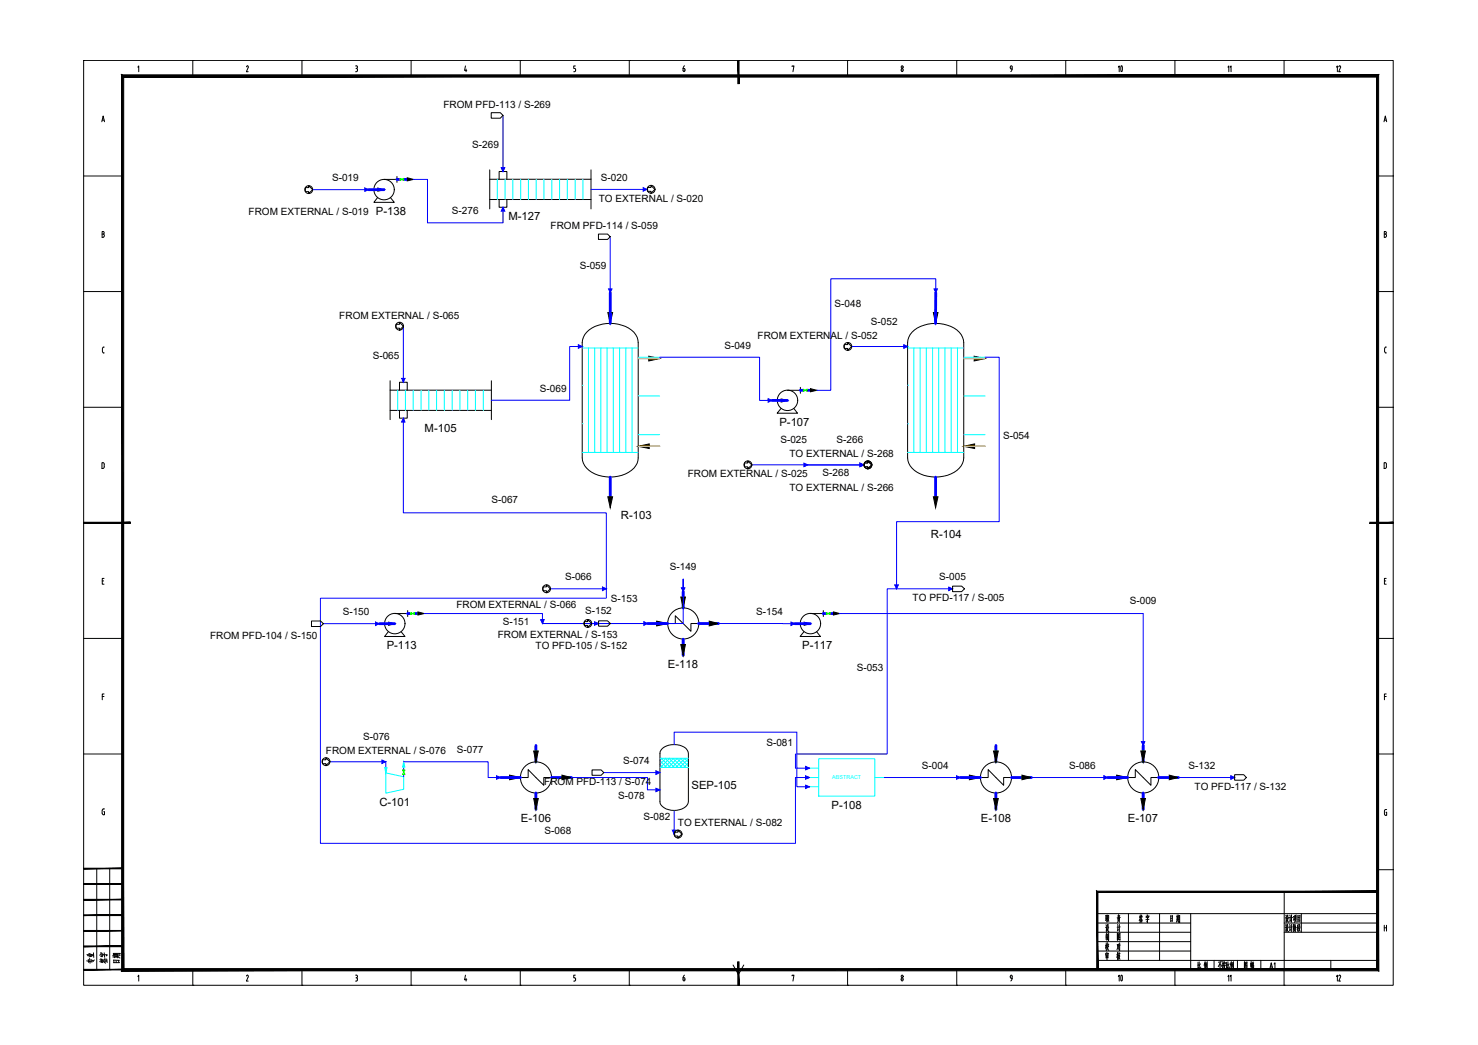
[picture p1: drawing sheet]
<svg xmlns="http://www.w3.org/2000/svg" width="420mm" height="297mm" viewBox="0 0 420 297" stroke-linecap="round" stroke-linejoin="round" font-family="sans-serif">
<g fill="none" stroke="#000" stroke-width=".28">
<path d="M23.8 17.2h372.3v262.9h-372.3zM39.2 19.1l.2-.4v1.7M54.8 17.2h.1M54.8 17.2v4.4M70.3 18.7l.3 .2v.3M70.3 18.7l-.2 .3M70.5 19.3l-.5 1.1h.6M85.8 17.2h.1M85.8 17.2v4.4M101.1 18.7h.2M101.2 19.5h.3l.1 .3M101.4 18.7l.2 .4-.2 .3"/>
<path d="M101.6 19.8v.2M101.6 20l-.2 .3M116.9 17.2h.1M116.9 17.2v4.4M132.3 18.7l-.2 1.3h.6M132.5 19.6v.8M147.9 17.2h.1M147.9 17.2v4.4M163.4 19.5l.2 .3M163.6 18.7h-.5v.8h.3M163.6 19.8v.2M163.6 20l-.2 .3"/>
<path d="M178.9 17.2h.1M178.9 17.2v4.4M194.2 20l.2 .3 .3-.3M194.6 18.7l-.4 .7M194.7 19.8v.2M194.7 19.8l-.1-.3h-.4v.5M209.9 17.2h.1M225.2 18.9v-.2h.5l-.3 1.7M240.9 17.2h.1M240.9 17.2v4.4M256.2 20l.3 .3 .2-.3M256.7 19.8v.2"/>
<path d="M256.7 19.8l-.2-.3-.3 .5M272 17.2h.1M272 17.2v4.4M287.4 18.7l.3 .2v.7h-.3l-.2-.3zM287.7 19.6l-.4 .7M303 17.2h.1M303 17.2v4.4M334 17.2h.1M334 17.2v4.4M365 17.2h.1M365 17.2v4.4M28.9 34.6l.4-1.6 .4 1.6"/>
<path d="M29.1 34.1h.5M101.1 20.4h.2M163.1 20.4h.3M393.4 34.6l.4-1.6 .4 1.6M393.6 34.1h.5M23.8 50h11.1M391.6 50h4.5M396.1 50h.1M29 65.8l.6 .2v.4l-.3 .1 .4 .5-.2 .4-.5 .1zM29 66.5h.3M393.5 66.5h.3M393.8 65.8h-.3v1.7h.3"/>
<path d="M393.8 65.8l.3 .4-.3 .3 .4 .5-.4 .4M23.8 82.9h11.1M29.6 98.7h-.3l-.2 .4 .1 1 .4 .2M391.6 82.9h4.5M393.6 99.1v.8M393.6 99.9l.3 .4M393.9 98.7h.2M393.9 98.7l-.3 .4M396.1 82.9h.1M23.8 115.8h11.1M391.6 115.8h4.5M393.9 100.3h.2"/>
<path d="M396.1 115.8h.1M29.6 132v.7M29.7 132.6l-.4 .5M29.7 132l-.2-.4-.5-.1v1.7h.3M394.1 132v.7M394.2 132.6l-.4 .5M394.2 132l-.2-.4-.5-.1v1.7h.3M396.1 148.6h.1M29.1 165.1h.3M29.6 164.4h-.5v1.7h.5M393.6 165.1h.3M394.1 164.4h-.5v1.7h.5"/>
<path d="M23.8 181.5h11.1M29.1 198h.5M29.6 197.3h-.5v1.6M391.6 181.5h4.5M393.6 198h.5M394.1 197.3h-.5v1.6M396.1 181.5h.1M23.8 214.3h11.1M391.6 214.3h4.5M396.1 214.3h.1M29 230.4v.8M29.5 230.7h.2v.9l-.5-.1-.1-.4"/>
<path d="M29.7 229.9l-.5 .1-.1 .4M394.2 230.1l-.5 .1-.1 .4v.9l.6 .3v-.9h-.2M27.5 246.9v28.7M31.2 246.9v28.7M311.9 259.7h79.7M320.8 259.7v13.3M326.1 260l.1 .3M329.6 259.7v13.3M338.5 259.7v15.9M365.1 253.5v22.1M369.9 259.7v5.3M391.6 247.2h4.5"/>
<path d="M396.1 247.2h.1M39.2 277.6l.2-.4v1.7M54.8 275.6v4.5M70.3 277.2l.3 .2v.3M70.3 277.2l-.2 .2M70.5 277.8l-.5 1.1h.6M85.8 275.6v4.5M101.1 277.2l.5 .2v.3l-.2 .2M101.1 278.9h.2M101.2 277.9l.3 .1 .1 .3M101.6 278.3v.2M101.6 278.5l-.2 .3"/>
<path d="M116.9 275.6v4.5M132.3 277.2l-.2 1.3h.6M132.5 278.1v.8M147.9 275.6v4.5M163.1 278.9h.3M163.4 277.9l.2 .4M163.6 277.2h-.5v.7h.3M163.6 278.3v.2M163.6 278.5l-.2 .3M178.9 275.6v4.5M194.2 278.5l.2 .3 .3-.3M194.4 277.9h-.2v.6"/>
<path d="M194.5 277.9l.2 .4M194.6 277.2l-.4 .7M194.7 278.3v.2M208.4 274.3l1.5 2.7 1.5-2.7M225.2 277.4v-.2h.5l-.3 1.7M240.9 275.6v4.5M256.2 278.5l.3 .3 .2-.3M256.7 278.3v.2M256.7 278.3l-.2-.4-.3 .6M272 275.6v4.5M287.2 277.6l.2 .4 .3 .1v-.5M287.2 277.5l.3-.3 .3 .3"/>
<path d="M287.7 278.1l-.4 .7M303 275.6v4.5M311.9 273h79.7M311.9 262.4h26.6M311.9 265h26.6M311.9 267.7h26.6M311.9 270.3h26.6M324.1 261.6v.3M324.2 260l-.2 .9M324.2 260.5v.3M324.3 261.5v.4M324.3 260.8l.5 .8"/>
<path d="M324.3 260.7l-.5 1M324.3 260.4l-.3 .1M324.5 261.3h-.4M324.5 260.1l-.1 .6M324.5 261.5l-.1 .6M324.6 260.5v.3M324.7 262l-.7 .2M324.8 260.4l-.3 .1M325.9 260.3l-.1 .5M326.2 261v1.2l-.2-.3M326.4 260.8h-.4M326.4 260.7l-.2 .4"/>
<path d="M326.6 260.4l-.7 .1M326.6 260.3l-.1 .5M326.6 261.3l-.9 .1M332.8 260.3v1.7M333.1 261l-.3 .1M333.2 261.7l-.4 .1M333.3 260.3l-.5 .1M333.3 260.3l-.1 1.6M334 275.6v4.5M334.6 260.1v1.3M334.6 261.6l-.2 .5M334.8 261.6l.1 .3"/>
<path d="M334.8 260.8h-.2M334.8 261.1h-.2M334.9 260v1.4M335 260.4l-.5 .1M335 261.4l-.5 .1M335.1 260.2l-.1 2M335.3 260.7l-.2 .1M335.3 261.2l-.2 .1M335.4 260.2v2l-.2-.2M335.4 260.3h-.3M340.6 273.5v1.7M340.8 274.2l-.2 .2"/>
<path d="M340.9 274.9l-.4 .5M340.9 273.4v1.8l.2 .2h.2v-.5M341.2 274l-.3 .6M342.5 273.8v1.7M342.6 273.3l-.3 1.1M342.6 274.4l.2 .3M342.8 273.7l-.3 .9M342.9 274.1l-.3 1.2M342.9 274.1h-.2M342.9 273.6l-.3 .2M343 273.9v1M343.2 273.3v2.1l-.2-.3"/>
<path d="M345.1 273v2.6M346.8 273.9v1.5M346.9 273.4l-.6 1.4M347 274.1l.3 .6M347.2 273.4l-.8 .1M347.6 273.2v2.2l-.1-.2M347.7 274.3l-.2 .3M347.8 273.9l-.3 .1M347.8 273.6v.5M348 273.9l-.1 .9 .4 .6M348 273.3l.1 .3M348.2 274.4l-.4 1.1"/>
<path d="M348.3 273.7l-.5 .1M348.3 273.6v.4M348.4 274.4l-.6 .1M348.7 273.5v1.7M349 274.2l-.3 .1M349.1 273.4v1.8l.1 .1h.2v-.5M349.4 274l-.3 .6M350 273.7v1.7M350 273.3l-.3 1M350.1 274.4l.1 .3M350.2 273.7l-.2 .9M350.3 274.1h-.2"/>
<path d="M350.3 274l-.2 1.3M350.4 273.6l-.4 .1M350.5 273.9v.9M350.6 273.3v2.1l-.1-.3M351.8 273v2.6M353.8 275.3h.7M353.8 273.4v2M354.1 274.1l.4 .5M354.1 274.9l.1 .2M354.1 274.6l.1 .2M354.1 273.7l-.2 .6M354.3 273.9l-.2 .1"/>
<path d="M354.3 273.8l-.5 .9M354.5 273.4v2M354.5 273.5l-.7 .1M355.5 273.8v.9M355.7 273.3v2.1M355.8 273.8v.8M355.8 273.9l-.3 .1M355.9 274.4v1M356 273.8v.6M356.1 274.5v.8M356.3 273.8v.4h-.3M356.3 273.8h-.3"/>
<path d="M356.3 274.9h-.3M356.3 275.3l-.4 .1M356.4 274.5h-.5M356.4 274.4l-.1 1M356.4 273.5h-.5M365 275.6v4.5M365.1 262.4h26.5M365.1 265h26.5M365.4 262.8l.2 .4M365.5 260.2l.2 .3M365.6 263.6h-.3M365.6 263.4v1"/>
<path d="M365.6 260.8l-.2 .1M365.6 260.8v1M365.7 264.2l-.2 .5M365.8 263.9l.3 .9h.2M365.8 261.5l-.3 .5M365.8 261.3l.5 .8M365.8 263.2l-.1 .6M365.8 262.9l.2-.1v.6l.3 .2M365.8 262.8v.4M365.9 260.1l-.2 1M366.1 260.1v.7h.2M366.1 260.2l-.2 .1"/>
<path d="M366.1 263.7l-.4 .1M366.1 263.6l-.5 1.2M366.2 261l-.5 1.2M366.2 261.1h-.4M366.6 262.8l.2 .4M366.7 260.1l.1 .4M366.7 263.5l-.2 .1M366.7 263.4v1.1M366.8 260.8h-.3M366.8 260.7l-.1 1.2M366.8 264.1l-.2 .5M366.9 261.5l-.2 .4"/>
<path d="M367.1 262.7v2.1M367.1 260v2.2M367.4 263.5l-.6 .1M367.4 260.8l-.5 .1M367.7 262.7v2.1M367.8 260.5v.9M367.8 262.9h-.1M367.9 262.8l-.1 1.4-.1-.3M367.9 260.5h-.2M368 261.3l-.3 .3M368.1 263.6l-.3 1.2M368.1 260.5v1.1"/>
<path d="M368.1 262.9l.4 .8M368.2 262.7l-.3 1M368.2 263.5v1.4M368.3 260.8l-.4 1.4M368.3 260.2l-.1 .4M368.3 261.6l.2 .5M368.5 260.6l-.4 .1M368.5 260.5v1.1M368.6 260.1l-.6 .2M368.9 262.9v1.8M369 260.2v1.8M369 263.6l-.1 .1"/>
<path d="M369 263.3h-.1M369.1 263.9l-.4 .3M369.1 262.8l-.2 .3M369.2 263.9l.4 .8M369.2 263.8l.3-.1-.5 1.1M369.3 262.8l-.1 .9M369.4 261.2l-.4 .1M369.4 260.8h-.4M369.5 262.8l.1 .7M369.5 262.9h-.2M369.5 261.7l-.5 .1M369.6 260.3l-.6 .1"/>
<path d="M369.6 260.2l-.1 1.8M378.3 273v2.6M393.5 263v1.7M393.5 263.7h.7M394.2 263v1.7M54.8 280.1h.1M85.8 280.1h.1M116.9 280.1h.1M147.9 280.1h.1M178.9 280.1h.1M209.9 280.1h.1M240.9 280.1h.1"/>
<path d="M272 280.1h.1M303 280.1h.1M334 280.1h.1M365 280.1h.1"/>
<circle cx="256.4" cy="19.1" r=".32"/>
<circle cx="256.4" cy="277.5" r=".32"/>
</g>
<g fill="#000" stroke="#000" stroke-width=".28">
<path d="M209.7 17.2l.4 6.6v-6.6zM209.7 17.2l.4 6.6h-.4z"/>
<path d="M34.6 21.3l.6 254v-253.4zM34.6 21.3l.6 254-.6 .7zM35.2 275.3l-.6 .7 356.7-.7zM34.6 276l356.7-.7 .6 .7zM391.3 21.9v253.4l.6 .7zM391.9 21.3v254.7l-.6-254.1zM35.2 21.9h356.1l.6-.6zM34.6 21.3h357.3l-356.7 .6z"/>
<path d="M23.8 148.4v.4l13.3-.4zM23.8 148.8l13.3-.4v.4z"/>
<path d="M389.4 148.8h6.7v-.4zM389.4 148.4h6.7l-6.7 .4z"/>
<path d="M23.8 255.8h11.1v-.2zM23.8 255.6h11.1l-11.1 .2z"/>
<path d="M23.8 251.4h11.1v-.2zM23.8 251.2h11.1l-11.1 .2z"/>
<path d="M23.8 247h11.1v-.2zM23.8 246.8h11.1l-11.1 .2z"/>
<path d="M312.1 253.7h79.5v-.4zM311.8 253.3h79.8l-79.5 .4zM311.8 253.3l.3 22.3v-21.9zM311.8 253.3l.3 22.3h-.3z"/>
<path d="M23.8 275.7h11.1v-.2zM23.8 275.5h11.1l-11.1 .2z"/>
<path d="M23.8 269.1h11.1v-.2zM23.8 268.9h11.1l-11.1 .2z"/>
<path d="M23.8 264.7h11.1v-.2zM23.8 264.5h11.1l-11.1 .2z"/>
<path d="M23.8 260.3h11.1v-.3zM23.8 260h11.1l-11.1 .3z"/>
<path d="M209.7 273.4v6.7h.4zM209.7 273.4h.4v6.7z"/>
</g>
<g fill="none" stroke="#000" stroke-width=".28">
<path d="M107.3 56.2l-1 1.3h5.8l-1.1-1.3M109.2 51h3.6M112.8 50.2v1.6M139.2 56.7h28.8M139.2 48.3v11.1M139.2 51h28.8M141.9 51v-2.2h2.2v2.2M141.9 56.7v2.2h2.2v-2.2M168 48.3v11.1M166.8 94.4a10.3 10.3 0 0 1 13.4 0 4.3 4.3 0 0 1 1.2 3v32.8a5.7 5.7 0 0 1-4.6 4.9 9.9 9.9 0 0 1-10.6-2.7l-.6-1.5-.1-.7v-32.8a4.6 4.6 0 0 1 1.3-3zM259.3 94.4a10.3 10.3 0 0 1 13.4 0 4.6 4.6 0 0 1 1.3 3v32.8a5.8 5.8 0 0 1-4.7 4.9 10 10 0 0 1-10.6-2.7l-.6-1.5-.1-.7v-32.8a4.6 4.6 0 0 1 1.3-3zM110.9 116.7h28.8"/>
<path d="M110.9 108.2v11.1M110.9 110.9h28.8M113.6 110.9v-2.2h2.2v2.2M113.6 116.7v2.2h2.2v-2.2M139.7 108.2v11.1M222 116.1l-1.1 1.4h5.8l-1-1.4M223.8 110.9h3.7M227.5 110.1v1.7M110.4 179.6l-1.1 1.3h5.8l-1.1-1.3M112.2 174.4h3.7M115.9 173.6v1.6M189.8 177.2h2.2v-2.2l4.4 4.4v-2.2h2.2"/>
<path d="M228.5 179.6l-1.1 1.3h5.8l-1.1-1.3M230.4 174.4h3.6M234 173.6v1.6M188.3 212.8a5.4 5.4 0 0 1 7.1 .4l.3 1v13.6a3.6 3.6 0 0 1-4.1 2.6 3.6 3.6 0 0 1-4-2.6v-13.6v-.5zM147.9 221h2.2v-2.2l4.5 4.4v-2.2h2.2M278.7 221h2.2v-2.2l4.4 4.4v-2.2h2.3M320.5 221h2.2v-2.2l4.5 4.4v-2.2h2.2"/>
<circle cx="109.2" cy="53.9" r="2.9"/>
<circle cx="223.9" cy="113.8" r="2.9"/>
<circle cx="112.2" cy="177.3" r="2.9"/>
<circle cx="194.2" cy="177.2" r="4.4"/>
<circle cx="230.4" cy="177.3" r="2.9"/>
<circle cx="152.4" cy="221" r="4.4"/>
<circle cx="283.1" cy="221" r="4.4"/>
<circle cx="325" cy="221" r="4.4"/>
</g>
<g fill="none" stroke="#00f" stroke-width=".8">
<path d="M104.8 53.9h4.4M112.8 51h.9M114.8 51h1M173.5 83.2v8.7M266 83.2v8.7M219.5 113.8h4.3M227.5 110.9h.9M229.4 110.9h1M173.5 135.6v5.6M266 135.6v5.6M107.9 177.3h4.3M115.9 174.4h.9"/>
<path d="M117.8 174.4h1M184.1 177.2h5.7M194.2 168.2v4.6M198.6 177.2h5.7M226 177.3h4.4M234 174.4h.9M236 174.4h.9M194.2 181.7v4.6M152.3 211.9v4.7M283.1 211.9v4.7M325 211.9v4.7M142.3 221h5.6"/>
<path d="M152.3 225.4v4.7M156.8 221h5.6M273 221h5.7M283.1 225.4v4.7M287.6 221h5.6M314.9 221h5.6M325 225.4v4.7M329.4 221h5.6"/>
</g>
<path d="M113.7 50.7v.6l1.1-.6v.6zM114.2 51h.1M228.4 110.6v.6l1-.6v.6zM228.9 110.9h.1M116.8 174.1v.6l1-.6v.6zM117.3 174.4h.1M234.9 174.1v.6l1.1-.6v.6zM235.4 174.4h.1" fill="none" stroke="#0f0" stroke-width=".28"/>
<g fill="#000" stroke="#000" stroke-width=".28">
<path d="M107.4 53.5l1.8 .4-1.8 .4zM115.8 50.5l1.7 .5-1.7 .4zM172.8 88.8h1.3l-.6 3.1zM265.3 88.8h1.3l-.6 3.1zM184.4 101.2l3.1 .7-3.1 .7zM222.1 113.4l1.7 .4-1.7 .5zM230.4 110.5l1.8 .4-1.8 .5zM276.9 101.2l3.1 .7-3.1 .7zM181.4 126.9l3.2-.7v1.3zM274 126.9l3.1-.7v1.3zM172.8 141.2h1.3l-.6 3.1zM265.3 141.2h1.3l-.6 3.1z"/>
<path d="M110.5 176.9l1.7 .4-1.7 .4zM118.8 173.9l1.8 .5-1.8 .4zM186.7 176.6l3.1 .6-3.1 .7zM193.5 169.7h1.3l-.6 3.1zM201.6 176.6l2.7 .6-2.7 .7zM228.6 176.9l1.8 .4-1.8 .4zM236.9 173.9l1.8 .5-1.8 .4zM193.5 183.2h1.3l-.6 3.1zM151.7 213.5h1.3l-.7 3.1zM282.4 213.5h1.4l-.7 3.1zM324.3 213.5h1.3l-.6 3.1zM144.9 220.3l3 .7-3 .6z"/>
<path d="M151.7 227h1.3l-.7 3.1zM159.8 220.3l2.6 .7-2.6 .6zM275.6 220.3l3.1 .7-3.1 .6zM282.4 227h1.4l-.7 3.1zM290.5 220.3l2.7 .7-2.7 .6zM317.4 220.3l3.1 .7-3.1 .6zM324.3 227h1.3l-.6 3.1zM332.4 220.3l2.6 .7-2.6 .6z"/>
</g>
<!-- layer: EQUIPMENT -->
<g fill="none" stroke="#0ff" stroke-width=".28">
<path d="M165.5 98.5h.1M258 98.5h.1M165.5 109.5h.1M181.4 101.5h6.1M181.4 112.6h6.1M258 109.5h.1M274 101.5h6M274 112.6h6M165.5 120.5h.1M181.4 123.6h6.1M258 120.5h.1M274 123.6h6"/>
<path d="M109.7 219.7l5.1 1.1v3.6l-5.1 1.1zM109.7 218.2v1.5M230.1 218.3h2.6M232.7 215.7h16v10.6h-16zM230.1 221h2.6M230.1 223.6h2.6M248.7 221h2.7"/>
</g>
<g fill="none" stroke="#0ff" stroke-width=".28">
<path d="M141.4 51v5.7M143.6 51v5.7M145.8 51v5.7M148 51v5.7M150.2 51v5.7M152.4 51v5.7M154.6 51v5.7M156.9 51v5.7M159.1 51v5.7M161.3 51v5.7M163.5 51v5.7M165.7 51v5.7"/>
<path d="M165.5 98.9h15.9M167.3 98.9v29.7M169.1 98.9v29.7M170.8 98.9v29.7M172.6 98.9v29.7M174.4 98.9v29.7M176.1 98.9v29.7M177.9 98.9v29.7M179.7 98.9v29.7M258 98.9h16M259.8 98.9v29.7M261.6 98.9v29.7"/>
<path d="M263.3 98.9v29.7M265.1 98.9v29.7M266.9 98.9v29.7M268.6 98.9v29.7M270.4 98.9v29.7M272.2 98.9v29.7M113.1 110.9v5.8M115.3 110.9v5.8M117.5 110.9v5.8M119.7 110.9v5.8M121.9 110.9v5.8M124.1 110.9v5.8"/>
<path d="M126.3 110.9v5.8M128.6 110.9v5.8M130.8 110.9v5.8M133 110.9v5.8M135.2 110.9v5.8M137.4 110.9v5.8M165.5 128.6h15.9M258 128.6h16M187.6 217.3l.8 .8M187.6 216.2l1.9 1.9M187.6 215.5h8.1M187.6 218.1h8.1"/>
<path d="M188 215.5l2.6 2.6M188.2 215.5l-.6 .6M189.1 215.5l2.6 2.6M189.3 215.5l-1.7 1.7M190.2 215.5l2.6 2.6M190.4 215.5l-2.6 2.6M191.3 215.5l2.6 2.6M191.5 215.5l-2.6 2.6M192.4 215.5l2.6 2.6M192.6 215.5l-2.6 2.6M193.4 215.5l2.3 2.2M193.7 215.5l-2.6 2.6"/>
<path d="M194.5 215.5l1.2 1.1M194.8 215.5l-2.7 2.6M195.7 215.7l-2.5 2.4M195.7 216.8l-1.4 1.3M195.7 217.9l-.3 .2"/>
</g>
<!-- layer: EQUIPMENT -->
<path d="M109.7 216.5v1.7M114.8 216.5v2.4M114.8 220.1v.7" fill="none" stroke="#00f" stroke-width=".28"/>
<path d="M114.4 218.9h.7l-.7 1.2h.7z" fill="none" stroke="#0f0" stroke-width=".28"/>
<g fill="#0ff" stroke="#0ff" stroke-width=".28">
<path d="M109.4 218.2h.6l-.3 1.5z"/>
<path d="M114.8 216.5l.3 1.5h-.6z"/>
</g>
<path d="M181.4 101.9h6.1M274 101.9h6M181.4 126.9h6.1h-2.9M274 126.9h6h-2.9" fill="none" stroke="#ffbf00" stroke-width=".38"/>
<!-- layer: STREAM -->
<g fill="none" stroke="#00f" stroke-width=".28">
<path d="M143 32.8v16M88.9 53.9h15.9M117.5 51h4v12.4h21.5v-4.5M168 53.8h15.9M173.5 67.3v15.9M114.7 92.7v16M165.5 98.5h-3.5v15.3h-22.3M242.1 98.5h15.9M266 83.2v-4h-29.8v31.7h-4M114.7 118.9v26.9h57.7v21.6M187.5 101.5h28.4v12.3h3.6M280 101.5h4v46.8h-29.1v19.1"/>
<path d="M213.7 132.2h31.9M91.9 177.3h16M120.6 174.4h33.6v2.8M154.2 177.2h16M156.4 167.4h16M168.2 177.2h15.9M172.4 167.4v2.6h-81.3v69.7h135v-18.7h4M194.2 168.2v-3.6v12.6h-40M204.3 177.2l21.7 .1M238.7 174.4h86.3v37.5M254.9 167.4h-2.7v46.9h-26.1v4h4M254.9 167.4h15.9"/>
<path d="M93.8 216.5h15.9M114.8 216.5h24v4.5h3.5M171.6 219.6h16M191.6 211.7v-3.6h35v15.5h3.5M162.4 221h21.7v3.5h3.5M191.6 230.4v6.7M251.4 221h21.6M293.2 221h21.7M335 221h16"/>
</g>
<!-- layer: STREAM_ARROW -->
<g fill="#00f" stroke="#00f" stroke-width=".28">
<path d="M271.9 220.5l1.1 .5-1.1 .5z"/>
<path d="M269.7 166.9l1.1 .5-1.1 .5z"/>
<path d="M324.5 210.8h.9l-.4 1.1z"/>
<path d="M103.7 53.4l1.1 .5-1.1 .5z"/>
<path d="M182.8 53.3l1.1 .5-1.1 .5z"/>
<path d="M228.5 131.6l1.1 .6-1.1 .5z"/>
<path d="M265.5 82.1h1l-.5 1.1z"/>
<path d="M218.3 113.3l1.2 .5-1.2 .5z"/>
<path d="M256.9 98l1.1 .5-1.1 .5z"/>
<path d="M229 217.8l1.1 .5-1.1 .5z"/>
<path d="M254.4 166.3h1l-.5 1.1z"/>
<path d="M173 82.1h1l-.5 1.1z"/>
<path d="M114.2 107.6h.9l-.4 1.1z"/>
<path d="M171.3 166.9l1.1 .5-1.1 .5z"/>
<path d="M114.7 118.9l.4 1.1h-.9z"/>
<path d="M229 220.5l1.1 .5-1.1 .5z"/>
<path d="M164.4 98l1.1 .5-1.1 .5z"/>
<path d="M186.5 219.1l1.1 .5-1.1 .5z"/>
<path d="M108.6 216l1.1 .5-1.1 .5z"/>
<path d="M141.2 220.5l1.1 .5-1.1 .5z"/>
<path d="M186.5 224.1l1.1 .4-1.1 .5z"/>
<path d="M229 223.2l1.1 .4-1.1 .5z"/>
<path d="M191.1 236h1l-.5 1.1z"/>
<path d="M313.8 220.5l1.1 .5-1.1 .5z"/>
<path d="M349.9 220.5l1.1 .5-1.1 .5z"/>
<path d="M193.7 167.1h1l-.5 1.1z"/>
<path d="M106.8 176.8l1.1 .5-1.1 .5z"/>
<path d="M153.7 176.1h1l-.5 1.1z"/>
<path d="M169 176.7l1.2 .5-1.2 .5z"/>
<path d="M183 176.7l1.1 .5-1.1 .5z"/>
<path d="M224.9 176.8l1.1 .5-1.1 .5z"/>
<path d="M244.5 131.6l1.1 .6-1.1 .5z"/>
<path d="M142.5 47.7h1l-.5 1.1z"/>
<path d="M143 58.9l.5 1.1h-1z"/>
</g>
<!-- layer: CONNECTOR -->
<g fill="none" stroke="#000" stroke-width=".28">
<path d="M139.6 32h2.6l.8 .8-.8 .8h-2.6zM86.8 53.3h.9v-.5l1.2 1.1-1.2 1.1v-.5h-.9zM184.1 53.3h1v-.6l1.1 1.1-1.1 1.1v-.5h-1zM170.1 66.5h2.6l.8 .8-.8 .8h-2.6zM112.6 92.2h1v-.6l1.1 1.1-1.1 1.1v-.5h-1zM240 97.9h1v-.5l1.1 1.1-1.1 1.1v-.6h-1zM211.7 131.6h.9v-.6l1.1 1.2-1.1 1.1v-.6h-.9zM245.7 131.6h1v-.6l1.1 1.2-1.1 1.1v-.6h-1zM88.5 176.5h2.6l.8 .8-.8 .8h-2.6zM154.4 166.8h.9v-.5l1.1 1.1-1.1 1.1v-.6h-.9zM166.1 176.7h1v-.6l1.1 1.1-1.1 1.1v-.5h-1zM170.2 176.5h2.5l.8 .7-.8 .8h-2.5z"/>
<path d="M270.8 166.6h2.6l.8 .8-.8 .8h-2.6zM91.7 216h1v-.6l1.1 1.1-1.1 1.1v-.5h-1zM168.3 218.8h2.6l.7 .8-.7 .8h-2.6zM191.8 236.5h.9v-.5l1.1 1.1-1.1 1.1v-.6h-.9zM351 220.2h2.6l.7 .8-.7 .8h-2.6z"/>
<circle cx="87.8" cy="53.9" r="1.12"/>
<circle cx="185.1" cy="53.8" r="1.12"/>
<circle cx="113.6" cy="92.7" r="1.12"/>
<circle cx="241" cy="98.5" r="1.12"/>
<circle cx="212.6" cy="132.1" r="1.12"/>
<circle cx="246.7" cy="132.1" r="1.12"/>
<circle cx="155.4" cy="167.4" r="1.12"/>
<circle cx="167.1" cy="177.2" r="1.12"/>
<circle cx="92.7" cy="216.5" r="1.12"/>
<circle cx="192.8" cy="237.1" r="1.12"/>
</g>
<g font-size="6.6">
<text x="315.7" y="22.2">10</text>
<text x="315.7" y="280.8">10</text>
</g>
<text font-size="5.7" x="27.9" y="275.2" transform="rotate(-90 27.9 275.2)">专业</text>
<g font-size="5.3">
<text x="312.9" y="266">设 计</text>
<text x="313.3" y="268.5">制 图</text>
<text x="31.4" y="275.2" transform="rotate(-90 31.4 275.2)">签字</text>
<text x="34.9" y="274.8" transform="rotate(-90 34.9 274.8)">日期</text>
<text x="312.9" y="271.3">校 对</text>
</g>
<g font-size="4.4">
<text x="382.1" y="21.5" transform="rotate(-90 382.1 21.5)">12</text>
<text x="363.4" y="276.6" transform="rotate(-90 363.4 276.6)">A1</text>
<text x="382.1" y="280.1" transform="rotate(-90 382.1 280.1)">12</text>
</g>
<g font-size="4">
<text x="351" y="21.5" transform="rotate(-90 351 21.5)">11</text>
<text x="351" y="280.1" transform="rotate(-90 351 280.1)">11</text>
</g>
<g font-size="3.2">
<text x="144.5" y="62.6">M-127</text>
<text x="120.7" y="122.8">M-105</text>
<text x="221.6" y="121">P-107</text>
<text x="176.5" y="147.5">R-103</text>
<text x="264.7" y="152.8">R-104</text>
<text x="109.9" y="184.5">P-113</text>
<text x="228" y="184.5">P-117</text>
<text x="189.9" y="189.9">E-118</text>
<text x="196.6" y="224.2">SEP-105</text>
<text x="107.9" y="229">C-101</text>
<text x="148.1" y="233.6">E-106</text>
<text x="236.4" y="229.9">P-108</text>
<text x="278.8" y="233.6">E-108</text>
<text x="320.7" y="233.6">E-107</text>
</g>
<g font-size="2.8">
<text x="126.1" y="30.6">FROM PFD-113 / S-269</text>
<text x="134.3" y="42.1">S-269</text>
<text x="94.4" y="51.5">S-019</text>
<text x="170.8" y="51.4">S-020</text>
<text x="170.2" y="57.4">TO EXTERNAL / S-020</text>
<text x="70.7" y="61.2">FROM EXTERNAL / S-019 P-138</text>
<text x="128.5" y="60.7">S-276</text>
<text x="156.5" y="65.1">FROM PFD-114 / S-059</text>
<text x="164.8" y="76.6">S-059</text>
<text x="237.3" y="87.2">S-048</text>
<text x="96.5" y="90.5">FROM EXTERNAL / S-065</text>
<text x="247.6" y="92.3">S-052</text>
<text x="205.9" y="99.1">S-049</text>
<text x="215.4" y="96.3">FROM EXTERNAL / S-052</text>
<text x="105.9" y="102.1">S-065</text>
<text x="153.5" y="111.3">S-069</text>
<text x="221.9" y="126">S-025</text>
<text x="237.8" y="126">S-266</text>
<text x="285.1" y="124.9">S-054</text>
<text x="224.4" y="129.9">TO EXTERNAL / S-268</text>
<text x="195.5" y="135.7">FROM EXTERNAL / S-025</text>
<text x="233.8" y="135.3">S-268</text>
<text x="139.7" y="143.1">S-067</text>
<text x="224.4" y="139.5">TO EXTERNAL / S-266</text>
<text x="190.4" y="162">S-149</text>
<text x="160.6" y="165">S-066</text>
<text x="267" y="164.7">S-005</text>
<text x="129.7" y="173">FROM EXTERNAL / S-066</text>
<text x="173.7" y="171.1">S-153</text>
<text x="259.4" y="170.9">TO PFD-117 / S-005</text>
<text x="321.2" y="171.7">S-009</text>
<text x="97.4" y="174.9">S-150</text>
<text x="142.9" y="177.5">S-151</text>
<text x="166.4" y="174.6">S-152</text>
<text x="215" y="174.8">S-154</text>
<text x="59.7" y="181.6">FROM PFD-104 / S-150</text>
<text x="141.5" y="181.5">FROM EXTERNAL / S-153</text>
<text x="152.3" y="184.6">TO PFD-105 / S-152</text>
<text x="243.5" y="190.8">S-053</text>
<text x="92.7" y="214.3">FROM EXTERNAL / S-076</text>
<text x="103.2" y="210.3">S-076</text>
<text x="129.9" y="214.1">S-077</text>
<text x="217.9" y="212">S-081</text>
<text x="177.2" y="217.2">S-074</text>
<text x="262.1" y="218.6">S-004</text>
<text x="303.9" y="218.6">S-086</text>
<text x="337.9" y="218.6">S-132</text>
<text x="154.7" y="223.2">FROM PFD-113 / S-074</text>
<text x="175.7" y="227">S-078</text>
<text x="339.6" y="224.5">TO PFD-117 / S-132</text>
<text x="183" y="233">S-082</text>
<text x="154.8" y="237.1">S-068</text>
<text x="192.7" y="234.9">TO EXTERNAL / S-082</text>
</g>
<text font-size="1.5" fill="#0ff" x="236.6" y="221.6">ABSTRACT</text>
</svg>
